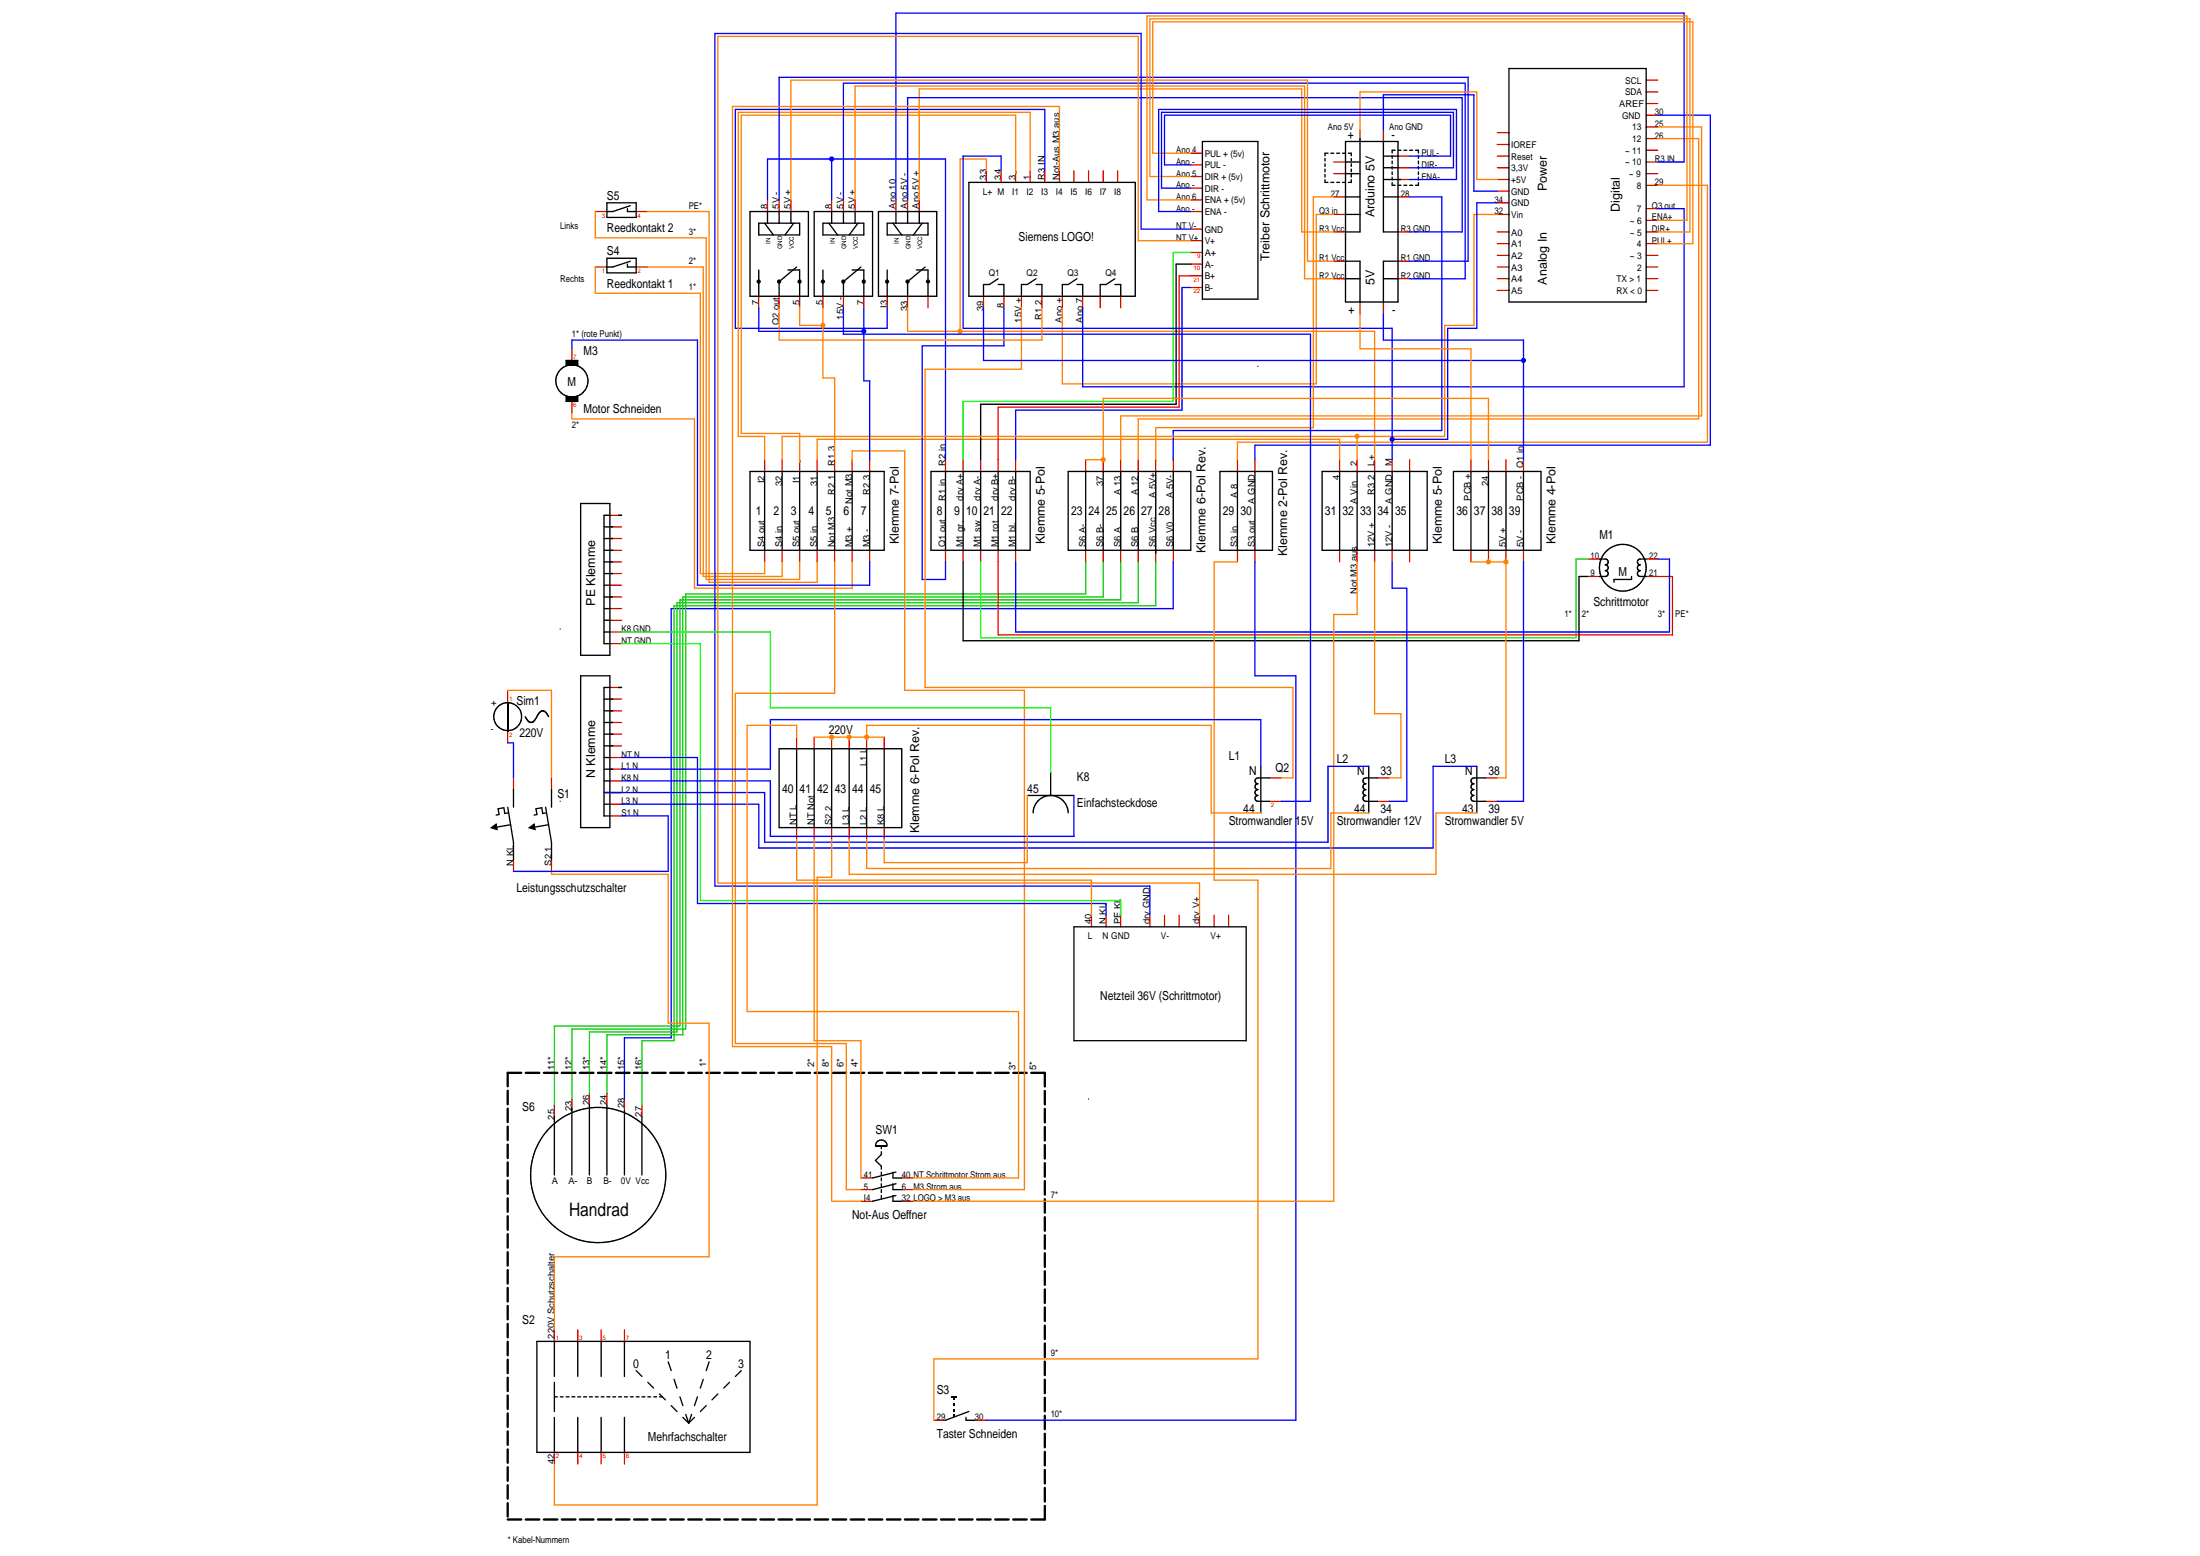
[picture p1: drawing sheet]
<svg xmlns="http://www.w3.org/2000/svg" width="420mm" height="297mm" viewBox="0 0 420 297" stroke-linecap="round" stroke-linejoin="round" font-family="sans-serif">
<g fill="none" stroke="#c70000" stroke-width=".25">
<path d="M314.4 19.8h2.2M314.4 17.5h2.2M314.4 15.3h2.2M146.6 38.2v2.2M148.8 38.2v2.2M151 38.2v2.2M158.8 38.2v2.2M161.1 38.2v2.2M163.3 38.2v2.2M171.1 38.2v2.2M173.3 38.2v2.2M175.6 38.2v2.2"/>
<path d="M188.4 32.6v2.2M191.2 32.6v2.2M194 32.6v2.2M196.7 32.6v2.2M199.5 32.6v2.2M202.3 32.6v2.2M205.1 32.6v2.2M207.9 32.6v2.2M210.7 32.6v2.2M213.5 32.6v2.2M227.4 38.2h2.2M227.4 35.9h2.2"/>
<path d="M227.4 33.7h2.2M227.4 31.5h2.2M227.4 29.3h2.2M254.7 37.6h2.3M254.7 33.1h2.3M254.7 30.9h2.3M259.7 24.8v2.2M264.2 24.8v2.2M267 37.6h2.2M267 34.3h2.2M267 32h2.2M267 29.8h2.2"/>
<path d="M285.9 34.3h2.3M285.9 32h2.3M285.9 29.8h2.3M285.9 38.7h2.3M285.9 36.5h2.3M285.9 27.6h2.3M285.9 25.3h2.3M314.4 33.1h2.2M314.4 30.9h2.2M314.4 39.8h2.2M314.4 35.4h2.2M314.4 28.7h2.2"/>
<path d="M314.4 26.5h2.2M314.4 24.2h2.2M314.4 22h2.2M113.7 40.4h2.2M113.7 51h2.2M121.5 40.4h2.2M121.5 51h2.2M144.9 56.6v2.2M148.8 56.6v2.2M152.7 56.6v2.2M157.2 56.6v2.2M161.1 56.6v2.2"/>
<path d="M165 56.6v2.2M169.4 56.6v2.2M173.3 56.6v2.2M177.2 56.6v2.2M187.8 56.6v2.2M191.7 56.6v2.2M195.1 56.6v2.2M199 56.6v2.2M202.9 56.6v2.2M206.8 56.6v2.2M210.1 56.6v2.2M214 56.6v2.2"/>
<path d="M227.4 40.4h2.2M227.4 54.9h2.2M227.4 52.6h2.2M227.4 50.4h2.2M227.4 48.2h2.2M227.4 46h2.2M227.4 43.7h2.2M254.7 53.2h2.3M254.7 49.9h2.3M254.7 44.3h2.3M254.7 40.9h2.3M259.7 57.7v2.2"/>
<path d="M264.2 57.7v2.2M267 53.2h2.2M267 49.9h2.2M267 44.3h2.2M285.9 51h2.3M285.9 53.2h2.3M285.9 44.3h2.3M285.9 40.9h2.3M285.9 48.7h2.3M285.9 46.5h2.3M285.9 55.4h2.3M314.4 51h2.2"/>
<path d="M314.4 53.2h2.2M314.4 44.3h2.2M314.4 48.7h2.2M314.4 46.5h2.2M314.4 42.1h2.2M314.4 55.4h2.2M109.2 66.6v2.2M109.2 76.6v2.2M116.5 98.4h2.2M146 87.8v2.2M149.4 87.8v2.2M152.7 87.8v2.2"/>
<path d="M156.1 87.8v2.2M159.4 87.8v2.2M162.8 87.8v2.2M166.1 87.8v2.2M180.6 87.8v2.2M183.9 87.8v2.2M187.3 87.8v2.2M190.6 87.8v2.2M194 87.8v2.2M207.3 87.8v2.2M210.7 87.8v2.2M214 87.8v2.2"/>
<path d="M217.4 87.8v2.2M220.7 87.8v2.2M224.1 87.8v2.2M236.3 87.8v2.2M239.7 87.8v2.2M255.8 87.8v2.2M259.2 87.8v2.2M262.5 87.8v2.2M265.9 87.8v2.2M269.2 87.8v2.2M280.9 87.8v2.2M284.3 87.8v2.2"/>
<path d="M287.6 87.8v2.2M291 87.8v2.2M116.5 100.6h2.2M116.5 102.8h2.2M116.5 105.1h2.2M116.5 107.3h2.2M116.5 109.5h2.2M116.5 111.7h2.2M116.5 114h2.2M116.5 116.2h2.2M116.5 118.4h2.2M146 105.1v2.2"/>
<path d="M149.4 105.1v2.2M152.7 105.1v2.2M156.1 105.1v2.2M159.4 105.1v2.2M162.8 105.1v2.2M166.1 105.1v2.2M180.6 105.1v2.2M183.9 105.1v2.2M187.3 105.1v2.2M190.6 105.1v2.2M194 105.1v2.2M207.3 105.1v2.2"/>
<path d="M210.7 105.1v2.2M214 105.1v2.2M217.4 105.1v2.2M220.7 105.1v2.2M224.1 105.1v2.2M236.3 105.1v2.2M239.7 105.1v2.2M255.8 105.1v2.2M259.2 105.1v2.2M262.5 105.1v2.2M265.9 105.1v2.2M269.2 105.1v2.2"/>
<path d="M280.9 105.1v2.2M284.3 105.1v2.2M287.6 105.1v2.2M291 105.1v2.2M303.2 110h2.3M303.2 106.7h2.3M314.4 110h2.2M314.4 106.7h2.2M97 131.8v2.2M97 139.6v2.2M116.5 131.2h2.2M116.5 133.5h2.2"/>
<path d="M116.5 135.7h2.2M116.5 137.9h2.2M116.5 120.6h2.2M116.5 122.9h2.2M98.1 148.5v2.2M105.3 148.5v2.2M116.5 140.1h2.2M116.5 142.4h2.2M116.5 144.6h2.2M116.5 146.8h2.2M116.5 149.1h2.2M116.5 151.3h2.2"/>
<path d="M116.5 153.5h2.2M116.5 155.8h2.2M152.1 140.7v2.2M152.1 158v2.2M155.5 140.7v2.2M155.5 158v2.2M158.8 140.7v2.2M158.8 158v2.2M162.2 140.7v2.2M162.2 158v2.2M165.5 140.7v2.2M165.5 158v2.2"/>
<path d="M168.9 140.7v2.2M168.9 158v2.2M242.5 153h2.2M242.5 148.5h2.2M263.1 153h2.2M263.1 148.5h2.2M283.7 153h2.2M283.7 148.5h2.2M98.1 164.1v2.2M105.3 164.1v2.2M208.4 174.7v2.2M211.2 174.7v2.2"/>
<path d="M214 174.7v2.2M219.6 174.7v2.2M222.4 174.7v2.2M225.2 174.7v2.2M229.1 174.7v2.2M231.9 174.7v2.2M234.7 174.7v2.2M105.9 210.9v2.3M109.2 209.8v2.2M112.6 208.7v2.2M115.9 208.7v2.2M119.3 209.8v2.2"/>
<path d="M122.6 210.9v2.3M164.4 227.1h2.2M164.4 229.3h2.2M164.4 224.9h2.2M172.2 227.1h2.3M172.2 229.3h2.3M172.2 224.9h2.3M105.9 253.9v2.2M110.3 253.9v2.2M114.8 253.9v2.2M119.3 253.9v2.2M105.9 277.3v2.2"/>
<path d="M110.3 277.3v2.2M114.8 277.3v2.2M119.3 277.3v2.2M178.4 271.1h2.2M186.2 271.1h2.2"/>
</g>
<g fill="none" stroke="#000" stroke-width=".25">
<path d="M288.2 13.1h26.2v44.6h-26.2zM115.9 38.7h5.6v2.8h-5.6zM119.8 39.8v.6h1.7M120.4 39.3l-3.4 1.1h-1.1M185 34.8h31.8v21.8h-31.8zM229.6 27h10.6v30.1h-10.6zM253 30.2v.6M253 31.3v.5M253 32.3v.5M253 33.3v.5M253 34.3v.5h.6M253.6 29.3h-.6v.4"/>
<path d="M254.2 29.3h.5M254.2 34.8h.5M255.3 29.3h.5M255.3 34.8h.5M256.4 29.3h.6M256.4 34.8h.6M257 27h10v30.7h-10zM257 37.6h2.7M257 33.1h2.7M257 30.9h2.7M257.5 29.3h.6v.4M258.1 30.2v.6"/>
<path d="M258.1 31.3v.5M258.1 32.3v.5M258.1 33.3v.5M258.1 34.3v.5h-.6M259.7 26.5v17.8h-2.7M264.2 27v17.3h2.8M264.2 37.6h2.8M264.2 34.3h3.3M264.2 32h2.8M264.2 29.8h2.8M265.9 29.7v.5M265.9 30.7v.6"/>
<path d="M265.9 31.8v.5M265.9 32.8v.5M265.9 33.8v.6M265.9 34.9v.5h.5M266.4 28.7h-.5v.5M267 28.7h.5M267 35.4h.5M268.1 28.7h.6M268.1 35.4h.6M269.2 28.7h.6M269.2 35.4h.6M270.3 28.7h.6v.5"/>
<path d="M270.9 29.7v.5M270.9 30.7v.6M270.9 31.8v.5M270.9 32.8v.5M270.9 33.8v.6M270.9 34.9v.5h-.6M115.9 49.3h5.6v2.8h-5.6zM119.8 50.4v.6h1.7M120.4 49.9l-3.4 1.1h-1.1M143.2 40.4h11.2v16.2h-11.2zM144.9 42.6h7.8v2.3h-7.8zM144.9 51.5v5.1"/>
<path d="M146 42.6l1.7 2.3M146.6 40.4v2.2M148.8 40.4v2.2M150.5 51.5h2.2v5.1M151 40.4v2.2M151.6 42.6l-1.7 2.3M152.1 51l-3.3 2.8v2.8M155.5 40.4h11.1v16.2h-11.1zM157.2 42.6h7.8v2.3h-7.8zM157.2 51.5v5.1M158.3 42.6l1.7 2.3M158.8 40.4v2.2"/>
<path d="M161.1 40.4v2.2M162.8 51.5h2.2v5.1M163.3 40.4v2.2M163.9 42.6l-1.7 2.3M164.4 51l-3.3 2.8v2.8M167.8 40.4h11.1v16.2h-11.1zM169.4 42.6h7.8v2.3h-7.8zM169.4 51.5v5.1M170.5 42.6l1.7 2.3M171.1 40.4v2.2M173.3 40.4v2.2M175 51.5h2.2v5.1"/>
<path d="M175.6 40.4v2.2M176.1 42.6l-1.6 2.3M176.7 51l-3.4 2.8v2.8M190.6 53.2l-1.6 1.1h-1.2v2.3M190.6 54.3h1.1v2.3M197.9 53.2l-1.7 1.1h-1.1v2.3M197.9 54.3h1.1v2.3M205.7 53.2l-1.7 1.1h-1.1v2.3M205.7 54.3h1.1v2.3M212.9 54.3h1.1v2.3M212.9 53.2l-1.7 1.1h-1.1v2.3M257 49.9h2.7v7.8"/>
<path d="M257 53.2h2.7M257 40.9h2.7M264.2 53.2h2.8M267 49.9h-2.8v7.8M108.1 69.8v-1h2.2v1M108.1 75.6v1h2.2v-1M110.9 96.1h5.6v29h-5.6zM116.5 98.4h-1.1v24.5h1.1M118.2 98.4h.5M143.2 90h25.7v15.1h-25.7zM146 90v15.1M149.4 90v15.1"/>
<path d="M152.7 90v15.1M156.1 90v15.1M159.4 90v15.1M162.8 90v15.1M166.1 90v15.1M177.8 90h18.9v15.1h-18.9zM180.6 90v15.1M183.9 90v15.1M187.3 90v15.1M190.6 90v15.1M194 90v15.1M204 90h23.4v15.1h-23.4z"/>
<path d="M207.3 90v15.1M210.7 90v15.1M214 90v15.1M217.4 90v15.1M220.7 90v15.6M224.1 90v15.1M233 90h10v15.1h-10zM236.3 90v15.1M239.7 90v15.1M252.5 90h20.1v15.1h-20.1zM255.8 90v15.1M259.2 90v15.1"/>
<path d="M262.5 90v15.1M265.9 90v15.1M269.2 90v15.1M277.6 90h16.7v15.1h-16.7zM280.9 90v15.1M284.3 90v15.1M287.6 90v15.1M291 90v15.1M115.4 105.1h1.6M115.4 118.4h1.1M115.4 116.2h1.1M115.4 114h1.6"/>
<path d="M115.4 111.7h1.1M115.4 109.5h1.6M115.4 107.3h1.6M115.4 102.8h1.6M115.4 100.6h1.6M305.5 106.7h1.1a.55 .55 0 0 1 .5 .6 .55 .55 0 0 1-.5 .5 .56 .56 0 0 1 .5 .6 .56 .56 0 0 1-.5 .5 .55 .55 0 0 1 .5 .6 .55 .55 0 0 1-.5 .5h-1.1M311.6 110v.6h-3.3v.6M314.4 106.7h-1.1a.55 .55 0 0 0-.6 .6 .55 .55 0 0 0 .6 .5 .56 .56 0 0 0-.6 .6 .56 .56 0 0 0 .6 .5 .55 .55 0 0 0-.6 .6 .55 .55 0 0 0 .6 .5h1.1M97 134v5.6M100.3 136.8l.2 .4a.92 .92 0 0 0 .9 .7 .92 .92 0 0 0 .9-.7 1.89 1.89 0 0 1 1.5-1.5l.6 .4 .4 .7M110.9 129h5.6v29h-5.6zM115.4 137.9h1.6"/>
<path d="M115.4 135.7h1.6M115.4 133.5h1.6M115.4 120.6h1.1M116.5 131.2h-1.1v24.6h1.1M118.2 131.2h.5M97 154.1l1.1 6.7v3.3M97 155.2l-.6 .1-.2-1.1-1.1 .2 .2 1.1-.5 .1M97.5 157.4l-3.3 .6M98.1 150.7v3.4M104.2 154.1l1.1 6.7v3.3M104.2 155.2l-.5 .1-.2-1.1-1.1 .2 .2 1.1-.6 .1M104.8 157.4l-3.3 .6"/>
<path d="M105.3 150.7v3.4M115.4 153.5h1.1M115.4 151.3h1.1M115.4 149.1h1.1M115.4 146.8h1.6M115.4 144.6h1.1M115.4 142.4h1.6M115.4 140.1h1.6M148.8 142.9h23.4v15.1h-23.4zM152.1 142.9v15.1M155.5 142.9v15.1M158.8 142.9v15.1"/>
<path d="M162.2 142.9v15.1M165.5 142.9v15.1M168.9 142.9v15.1M196.2 151.8h8.9M197.3 155.2a3.3 3.3 0 0 1 3.4-3.3 3.3 3.3 0 0 1 3.3 3.3M200.7 147.4v4.4M240.8 146.3v8.9M242.5 148.5h-2.3a.56 .56 0 0 0-.5 .6 .56 .56 0 0 0 .5 .5 .56 .56 0 0 0-.5 .6 .56 .56 0 0 0 .5 .5 .55 .55 0 0 0-.5 .6 .55 .55 0 0 0 .5 .5 .56 .56 0 0 0-.5 .6 .56 .56 0 0 0 .5 .6h2.3M261.4 146.3v8.9M263.1 148.5h-2.2a.56 .56 0 0 0-.6 .6 .56 .56 0 0 0 .6 .5 .56 .56 0 0 0-.6 .6 .56 .56 0 0 0 .6 .5 .55 .55 0 0 0-.6 .6 .55 .55 0 0 0 .6 .5 .56 .56 0 0 0-.6 .6 .56 .56 0 0 0 .6 .6h2.2M282 146.3v8.9M283.7 148.5h-2.2a.56 .56 0 0 0-.6 .6 .56 .56 0 0 0 .6 .5 .56 .56 0 0 0-.6 .6 .56 .56 0 0 0 .6 .5 .55 .55 0 0 0-.6 .6 .55 .55 0 0 0 .6 .5 .56 .56 0 0 0-.6 .6 .56 .56 0 0 0 .6 .6h2.2"/>
<path d="M205.1 176.9h32.9v21.8h-32.9zM105.9 213.2v11.1M109.2 211.5v12.8M112.6 210.9v13.4M115.9 210.9v13.4M119.3 212v12.3M122.6 213.2v11.1M167.4 218.1a1.13 1.13 0 0 1 1.3-.4 1.13 1.13 0 0 1 .7 1h-2.2zM168.3 218.7v.6M168.3 219.9v.5l-1.1 1.1 1.1 1.1v.6M168.3 223.8v.5M168.3 224.9v.5"/>
<path d="M168.3 226v.5M168.3 227.1v.5M168.3 228.2v.6M170.5 223.8v1.1h1.7M170.5 226v1.1h1.7M170.5 228.2v1.1h1.7M171.1 226l-4.5 1.1M171.1 228.2l-4.5 1.1M171.1 223.8l-4.5 1.1M102.5 256.1h40.7v21.2h-40.7zM105.9 256.1v6.7M110.3 256.1v6.7"/>
<path d="M114.8 256.1v6.7M119.3 256.1v6.7M127.6 260l.6 1.6M135.4 260l-.5 1.6M105.9 263.9v5.6M105.9 270.6v6.7M105.9 266.7h.5M107 266.7h.5M108.1 266.7h.6M109.2 266.7h.6M110.3 270.6v6.7M110.3 266.7h.6"/>
<path d="M111.5 266.7h.5M112.6 266.7h.5M113.7 266.7h.5M114.8 270.6v6.7M114.8 266.7h.6M115.9 266.7h.6M117 266.7h.6M118.2 266.7h.5M119.3 270.6v6.7M119.3 266.7h.5M120.4 266.7h.5M121.5 266.7h.5"/>
<path d="M121.5 261.6l1.1 1.2M122.6 266.7h.6M123.7 266.7h.6M123.7 263.9l1.1 1.1M124.8 266.7h.6M125.9 266.7h.6M125.9 266.1l1.2 1.1M128.2 268.3l1.1 1.2M128.7 263.3l.6 1.7M129.9 266.7l.5 1.6M130.4 270.6l1.1 1.1M131 270l.5 1.7"/>
<path d="M132.1 270l-.6 1.7M132.6 270.6l-1.1 1.1M133.2 266.7l-.6 1.6M134.3 263.3l-.5 1.7M134.9 268.3l-1.1 1.2M137.1 266.1l-1.1 1.1M139.3 263.9l-1.1 1.1M141.6 261.6l-1.2 1.2M184.5 270.6v.5h1.7M185 269.5l-4.4 1.6"/>
<circle cx="109.2" cy="72.7" r="3.1"/>
<circle cx="309.9" cy="108.4" r="4.5"/>
<circle cx="97" cy="136.8" r="2.65"/>
<circle cx="114.2" cy="224.3" r="12.9"/>
</g>
<g fill="#000">
<path d="M108.1 75.6h2.2v1h-2.2zM108.1 68.8h2.2v1h-2.2zM181.7 266.5h1.1v.3h-1.1zM182.1 266.7h.3v.5h-.3zM182.1 267.8h.3v.5h-.3zM182.1 268.9h.3v.6h-.3zM182.1 270h.3v.6h-.3z"/>
<circle cx="144.9" cy="53.8" r=".41"/>
<circle cx="148.8" cy="53.8" r=".41"/>
<circle cx="152.7" cy="53.8" r=".41"/>
<circle cx="157.2" cy="53.8" r=".41"/>
<circle cx="161.1" cy="53.8" r=".41"/>
<circle cx="165" cy="53.8" r=".41"/>
<circle cx="169.4" cy="53.8" r=".41"/>
<circle cx="173.3" cy="53.8" r=".41"/>
<circle cx="177.2" cy="53.8" r=".41"/>
<circle cx="187.8" cy="67.7" r=".12"/>
<circle cx="240.2" cy="69.9" r=".12"/>
<circle cx="235.2" cy="90" r=".12"/>
<circle cx="107" cy="120.1" r=".12"/>
<circle cx="107" cy="153" r=".12"/>
<circle cx="207.9" cy="209.8" r=".12"/>
<circle cx="99.2" cy="290.1" r=".12"/>
</g>
<path d="M93.8 158l1-.7 .2 1.1zM101 158l1-.7 .2 1.1z" fill="#000" stroke="#000" stroke-width=".19"/>
<path d="M183.4 30.4h5v2.2M316.6 24.2h8.4v55.2h-111v8.4M316.6 26.5h7.8v53.5h-107v7.8M316.6 35.4h9.5v49h-89.8v3.4M113.7 40.4v5h21.2v65.2h17.8v-3.3M113.7 51v5h20.1v53.5h12.2v-2.2M123.7 51h10.6v59h15.1v-2.7M123.7 40.4h11.7v70.8h20.7v-3.9" fill="none" stroke="#ff8000" stroke-width=".25"/>
<path d="M316.6 22h10v63h-86.9v2.8" fill="none" stroke="#00f" stroke-width=".25"/>
<circle cx="183.4" cy="63.2" r=".5" fill="#ff8000"/>
<path d="M151 38.2v-22.9h98.7v34.6h5M163.3 38.2v-21.8h85.9v36.8h5.5M175.6 38.2v-21.2h73v27.3h6.1M183.4 30.4v32.8M194 33.1v-11.1h-52.4v60.7h11.1v5.6M196.7 32.6v-11.2h-55.7v61.9h5v4.5M173.3 58.8v4.4h89.2v24.6M156.1 87.8v-3.9h99.7v3.9" fill="none" stroke="#ff8000" stroke-width=".25"/>
<path d="M148.8 38.2v-23.4h131.6v35.1h-11.2M158.8 30.4h21.8M161.1 38.2v-22.3h118.7v37.3h-10.6M173.3 38.2v-19.6h106v25.7h-10.1M199.5 32.6v-11.7h-59.1v41.8h29v-3.9M316.6 30.9h5v-28.4h-150.5v35.7M224.1 107.3v8.9h-95.9v81.9h-8.9v11.7" fill="none" stroke="#00f" stroke-width=".25"/>
<path d="M194 32.6v.5M152.7 87.8v.5M207.3 107.3v6.1h-76.3v83h-21.8v13.4M210.7 107.3v6.7h-80.3v83.5h-14.5v11.2M214 107.3v7.2h-84.1v81.4h-24v15M217.4 107.3v7.8h-88.1v81.9h-16.7v11.7M220.7 107.3v8.3h-92v83.1h-6.1v12.2" fill="none" stroke="#00c700" stroke-width=".25"/>
<g fill="none" stroke="#000" stroke-width=".44">
<path d="M97 208.2v2.6M97 211.6v2.6M97 215.1v2.5M97 218.5v2.6M99.5 204.8h-2.5v2.6M100.4 204.8h2.6M103.9 204.8h2.5M107.3 204.8h2.6M110.7 204.8h2.6M114.2 204.8h2.6M117.6 204.8h2.6M121.1 204.8h2.6"/>
<path d="M124.5 204.8h2.6M128 204.8h2.6M131.4 204.8h2.6M134.9 204.8h2.6M138.3 204.8h2.6M141.8 204.8h2.6M145.2 204.8h2.6M148.7 204.8h2.6M152.1 204.8h2.6M155.6 204.8h2.6M159 204.8h2.6M162.5 204.8h2.6"/>
<path d="M165.9 204.8h2.6M169.4 204.8h2.6M172.8 204.8h2.6M176.3 204.8h2.6M179.7 204.8h2.6M183.2 204.8h2.5M186.6 204.8h2.6M190.1 204.8h2.5M193.5 204.8h2.6M197 204.8h2.5v2.6M199.5 208.3v2.5M199.5 211.7v2.6"/>
<path d="M199.5 215.1v2.6M199.5 218.6v2.6M97 221.9v2.6M97 225.3v2.6M97 228.8v2.5M97 232.2v2.6M97 235.6v2.6M97 239v2.6M199.5 222v2.6M199.5 225.5v2.5M199.5 228.9v2.6M199.5 232.4v2.5"/>
<path d="M199.5 235.8v2.6M199.5 239.2v2.7M97 242.5v2.5M97 245.9v2.6M97 249.3v2.6M97 252.7v2.6M97 256.1v2.6M97 259.6v2.5M199.5 242.7v2.6M199.5 246.1v2.6M199.5 249.6v2.6M199.5 253v2.6"/>
<path d="M199.5 256.5v2.6M199.5 259.9v2.6M97 263v2.6M97 266.4v2.6M97 269.8v2.6M97 273.3v2.5M97 276.7v2.6M199.5 263.4v2.6M199.5 266.8v2.6M199.5 270.3v2.5M199.5 273.7v2.6M199.5 277.2v2.5"/>
<path d="M97 280.1v2.6M97 283.5v2.6M97 287v2.5M97 290.1h2.5M100.4 290.1h2.6M103.9 290.1h2.5M107.3 290.1h2.6M110.7 290.1h2.6M114.2 290.1h2.6M117.6 290.1h2.6M121.1 290.1h2.6M124.5 290.1h2.6"/>
<path d="M128 290.1h2.6M131.4 290.1h2.6M134.9 290.1h2.6M138.3 290.1h2.6M141.8 290.1h2.6M145.2 290.1h2.6M148.7 290.1h2.6M152.1 290.1h2.6M155.6 290.1h2.6M159 290.1h2.6M162.5 290.1h2.6M165.9 290.1h2.6"/>
<path d="M169.4 290.1h2.6M172.8 290.1h2.6M176.3 290.1h2.6M179.7 290.1h2.6M183.2 290.1h2.5M186.6 290.1h2.6M190.1 290.1h2.5M193.5 290.1h2.6M199.5 287.5v2.6h-2.5M199.5 280.6v2.6M199.5 284v2.6"/>
</g>
<circle cx="158.8" cy="30.3" r=".5" fill="#00f"/>
<path d="M146.6 38.2v-7.8h12.2v7.8M180.6 30.4v57.4M269.2 37.6h6.2v44.6h-51.3v5.6M285.9 38.7h-3.9v20.6M316.6 39.8h5v34h-114.8v-15M191.7 58.8v7.2h-15.6v44.6h4.5v-3.3M227.4 54.9h-1.7v23.4h-31.7v9.5M316.6 106.7h2.2v13.9h-124.8v-13.3" fill="none" stroke="#00f" stroke-width=".25"/>
<path d="M227.4 38.2h-8.3v-35.2h103.1v39.1h-5.6M227.4 33.7h-7.8v-30.1h103.1v40.7h-6.1M227.4 29.3h-7.2v-25.1h103.1v42.3h-6.7M254.7 37.6h-3.9v44h-30.1v6.2M195.1 58.8v11.7h-18.4v60.7h70.2v17.3h-2.2M254.7 40.9h-3.3v32.4h-48.5v-14.5M285.9 40.9h-4.4v21.2" fill="none" stroke="#ff8000" stroke-width=".25"/>
<path d="M227.4 50.4h-2.8v26.8h-37.3v10.6M183.9 107.3v15h117.7v-12.3h1.6" fill="none" stroke="#000" stroke-width=".25"/>
<path d="M227.4 48.2h-3.3v28.4h-40.2v11.2M303.2 106.7h-2.2v15.1h-113.7v-14.5" fill="none" stroke="#0f0" stroke-width=".25"/>
<path d="M227.4 52.6h-2.2v25.1h-34.6v10.1M190.6 107.3v13.9h128.8v-11.2h-2.8" fill="none" stroke="#f00" stroke-width=".25"/>
<circle cx="259.2" cy="83.3" r=".49" fill="#ff8000"/>
<path d="M281.5 62.1h-5.6v21.2h-126.5v4.5M259.2 83.3v4.5" fill="none" stroke="#ff8000" stroke-width=".25"/>
<path d="M191.2 32.6v-2.8h-7.3v32.9M265.9 62.7v21.2" fill="none" stroke="#00f" stroke-width=".25"/>
<circle cx="265.9" cy="83.9" r=".5" fill="#00f"/>
<path d="M264.2 24.8v-6.7h17.3v18.4h4.4M269.2 34.3h9v-13.4h-56.9v19.5h6.1M269.2 32h8.4v-10.6h-55.8v14.5h5.6M269.2 29.8h7.8v-7.8h-54.6v9.5h5M144.9 58.8v4.4M161.1 58.8v5h89.2v89.2h-5.6M282 59.3v3.4h-5.5v21.2h-10.6v3.9M165 63.2v9.5h1.1v15.1M183.9 62.7h82" fill="none" stroke="#00f" stroke-width=".25"/>
<path d="M259.7 24.8v-7.3h22.3v16.8h3.9M148.8 58.8v6.1h50.2v-6.1M162.8 88.3v-2.2h10v45.7h22.8v95.3h-21.1M159.4 107.3v25.1h-19v66.8h21.2v27.9h2.8" fill="none" stroke="#ff8000" stroke-width=".25"/>
<path d="M162.8 87.8v.5" fill="none" stroke="#00c700" stroke-width=".25"/>
<circle cx="165" cy="63.2" r=".5" fill="#00f"/>
<path d="M165 58.8v4.4h-20.1" fill="none" stroke="#00f" stroke-width=".25"/>
<path d="M152.7 58.8v3.3M157.2 58.8v3.3" fill="none" stroke="#ff8000" stroke-width=".25"/>
<circle cx="157.2" cy="62.1" r=".5" fill="#ff8000"/>
<path d="M227.4 46h-10v-39.1h-80.3v161.7h92v6.1M109.2 78.8v1.2h23.4v32.3h30.2v-5M152.7 62.1h4.5v10.1h2.2v15.6" fill="none" stroke="#ff8000" stroke-width=".25"/>
<path d="M187.8 58.8v10M227.4 43.7h-9.5v-37.3h-81.4v162.7h83.1v5.6M109.2 66.6v-1.7h24v46.8h32.9v-4.4M118.7 144.6h14.5v27.9h78v2.2" fill="none" stroke="#00f" stroke-width=".25"/>
<path d="M118.7 122.9h15.1v49h80.2v2.8" fill="none" stroke="#0f0" stroke-width=".25"/>
<circle cx="291" cy="68.8" r=".49" fill="#00f"/>
<path d="M264.2 59.9v5h26.8v22.9M187.8 68.8h103.2" fill="none" stroke="#00f" stroke-width=".25"/>
<path d="M259.7 59.9v6.7h21.2v21.2" fill="none" stroke="#ff8000" stroke-width=".25"/>
<circle cx="210.7" cy="87.7" r=".5" fill="#ff8000"/>
<path d="M202.3 32.6v-12.3h-62.4v179.5h18.9v29.5h5.6M207.3 87.8h3.4v-11.7h73.6v11.7M236.3 107.3h-4.4v60.7h8.3v91.4h-61.8v11.7M259.2 107.3v10h-4.5v112h-80.2M262.5 107.3v28.9h5v12.3h-2.2" fill="none" stroke="#ff8000" stroke-width=".25"/>
<path d="M239.7 107.3v21.7h7.8v142.1h-59.1M265.9 107.3v5h2.8v40.7h-3.4" fill="none" stroke="#00f" stroke-width=".25"/>
<circle cx="284.3" cy="107.3" r=".5" fill="#ff8000"/>
<path d="M280.9 107.3h3.4" fill="none" stroke="#ff8000" stroke-width=".25"/>
<circle cx="287.6" cy="107.3" r=".5" fill="#ff8000"/>
<path d="M284.3 107.3h3.3v41.2h-1.7M165.5 140.7v-2.2h65.8v16.7h9.5M196.2 151.8v12.9h-27.3v-4.5M261.4 155.2h-7.2v10.6h-88.7v-5.6M282 155.2h-7.8v11.7h-112v-6.7" fill="none" stroke="#ff8000" stroke-width=".25"/>
<path d="M291 107.3v45.7h-5.1M118.7 149.1h28.4v10.6h58v-7.9M240.8 146.3v-8.9h-93.7v9.4h-28.4M261.4 146.3h-7.8v14.5h-107.6v-9.5h-30.6M282 146.3h-8.3v15.6h-128.8v-8.4h-26.2" fill="none" stroke="#00f" stroke-width=".25"/>
<path d="M115.4 151.3h3.3" fill="none" stroke="#00c700" stroke-width=".25"/>
<path d="M118.7 120.6h28.4v14.5h53.6v12.3" fill="none" stroke="#0f0" stroke-width=".25"/>
<circle cx="165.5" cy="140.7" r=".5" fill="#ff8000"/>
<path d="M165.5 140.7h3.4" fill="none" stroke="#ff8000" stroke-width=".25"/>
<circle cx="162.2" cy="140.7" r=".5" fill="#ff8000"/>
<path d="M162.2 140.7h3.3" fill="none" stroke="#ff8000" stroke-width=".25"/>
<circle cx="158.8" cy="140.7" r=".5" fill="#ff8000"/>
<path d="M97 131.8h8.3v16.7M152.1 140.7v-2.2h-9.4v54.6h51.8v31.8h-20M155.5 140.7h6.7M105.3 166.3v.6h22.3v28.4h7.8v44.6h-29.5v14M152.1 160.2v7.8h56.3v6.7M155.5 160.2v38.5h8.9v26.2M158.8 160.2v7.3h-2.7v119.8h-50.2v-7.8" fill="none" stroke="#ff8000" stroke-width=".25"/>
<path d="M97 141.8h1.1v6.7M118.7 155.8h8.9v10.5h-29.5" fill="none" stroke="#00f" stroke-width=".25"/>
<text font-size="3.6" x="108.7" y="232.1">Handrad</text>
<g font-size="2.4">
<text x="257.4" y="26.6">+</text>
<text x="265.8" y="26.6">-</text>
<text x="115.9" y="38.2">S5</text>
<text x="262.5" y="41.5" transform="rotate(-90 262.5 41.5)">Arduino 5V</text>
<text x="295.4" y="36.5" transform="rotate(-90 295.4 36.5)">Power</text>
<text x="309.4" y="40.4" transform="rotate(-90 309.4 40.4)">Digital</text>
<text x="115.9" y="44.3">Reedkontakt 2</text>
<text x="194.5" y="46">Siemens LOGO!</text>
<text x="115.9" y="48.7">S4</text>
<text x="242.5" y="49.9" transform="rotate(-90 242.5 49.9)">Treiber Schrittmotor</text>
<text x="115.9" y="54.9">Reedkontakt 1</text>
<text x="257.5" y="59.9">+</text>
<text x="262.5" y="54.3" transform="rotate(-90 262.5 54.3)">5V</text>
<text x="265.9" y="59.9">-</text>
<text x="295.4" y="54.3" transform="rotate(-90 295.4 54.3)">Analog In</text>
<text x="111.5" y="67.7">M3</text>
<text x="108.4" y="73.7">M</text>
<text x="111.5" y="78.8">Motor Schneiden</text>
<text x="144.4" y="98.4">1</text>
<text x="147.7" y="98.4">2</text>
<text x="151" y="98.4">3</text>
<text x="154.4" y="98.4">4</text>
<text x="157.7" y="98.4">5</text>
<text x="161.1" y="98.4">6</text>
<text x="164.4" y="98.4">7</text>
<text x="178.9" y="98.4">8</text>
<text x="182.2" y="98.4">9</text>
<text x="184.5" y="98.4">10</text>
<text x="187.8" y="98.4">21</text>
<text x="191.2" y="98.4">22</text>
<text x="204.6" y="98.4">23</text>
<text x="207.9" y="98.4">24</text>
<text x="211.2" y="98.4">25</text>
<text x="214.6" y="98.4">26</text>
<text x="217.9" y="98.4">27</text>
<text x="221.3" y="98.4">28</text>
<text x="233.6" y="98.4">29</text>
<text x="236.9" y="98.4">30</text>
<text x="253" y="98.4">31</text>
<text x="256.4" y="98.4">32</text>
<text x="259.7" y="98.4">33</text>
<text x="263.1" y="98.4">34</text>
<text x="266.4" y="98.4">35</text>
<text x="278.2" y="98.4">36</text>
<text x="281.5" y="98.4">37</text>
<text x="284.8" y="98.4">38</text>
<text x="288.2" y="98.4">39</text>
<text x="171.7" y="103.9" transform="rotate(-90 171.7 103.9)">Klemme 7-Pol</text>
<text x="199.5" y="103.9" transform="rotate(-90 199.5 103.9)">Klemme 5-Pol</text>
<text x="230.2" y="105.6" transform="rotate(-90 230.2 105.6)">Klemme 6-Pol Rev.</text>
<text x="245.8" y="106.2" transform="rotate(-90 245.8 106.2)">Klemme 2-Pol Rev.</text>
<text x="275.4" y="103.9" transform="rotate(-90 275.4 103.9)">Klemme 5-Pol</text>
<text x="297.1" y="103.9" transform="rotate(-90 297.1 103.9)">Klemme 4-Pol</text>
<text x="305.5" y="102.8">M1</text>
<text x="309.1" y="110">M</text>
<text x="113.7" y="115.6" transform="rotate(-90 113.7 115.6)">PE Klemme</text>
<text x="304.3" y="115.6">Schrittmotor</text>
<text x="98.6" y="134.6">Sim1</text>
<text x="99.2" y="140.7">220V</text>
<text x="158.3" y="140.1">220V</text>
<text x="113.7" y="148.5" transform="rotate(-90 113.7 148.5)">N Klemme</text>
<text x="205.7" y="149.1">K8</text>
<text x="234.7" y="145.2">L1</text>
<text x="238.6" y="148">N</text>
<text x="243.6" y="147.4">Q2</text>
<text x="255.3" y="145.7">L2</text>
<text x="259.2" y="148">N</text>
<text x="263.7" y="148">33</text>
<text x="275.9" y="145.7">L3</text>
<text x="279.8" y="148">N</text>
<text x="284.3" y="148">38</text>
<text x="106.4" y="152.4">S1</text>
<text x="149.4" y="151.3">40</text>
<text x="152.7" y="151.3">41</text>
<text x="156.1" y="151.3">42</text>
<text x="159.4" y="151.3">43</text>
<text x="162.8" y="151.3">44</text>
<text x="166.1" y="151.3">45</text>
<text x="196.2" y="151.3">45</text>
<text x="205.7" y="154.1">Einfachsteckdose</text>
<text x="237.4" y="155.2">44</text>
<text x="258.6" y="155.2">44</text>
<text x="263.7" y="155.2">34</text>
<text x="279.3" y="155.2">43</text>
<text x="284.3" y="155.2">39</text>
<text x="175.6" y="159.1" transform="rotate(-90 175.6 159.1)">Klemme 6-Pol Rev.</text>
<text x="234.7" y="157.4">Stromwandler 15V</text>
<text x="255.3" y="157.4">Stromwandler 12V</text>
<text x="275.9" y="157.4">Stromwandler 5V</text>
<text x="98.6" y="170.2">Leistungsschutzschalter</text>
<text x="210.1" y="190.9">Netzteil 36V (Schrittmotor)</text>
<text x="99.7" y="212">S6</text>
<text x="167.2" y="216.5">SW1</text>
<text x="162.8" y="232.7">Not-Aus Oeffner</text>
<text x="99.7" y="252.7">S2</text>
<text x="120.9" y="261.1">0</text>
<text x="127.1" y="259.4">1</text>
<text x="134.9" y="259.4">2</text>
<text x="141" y="261.1">3</text>
<text x="178.9" y="266.1">S3</text>
<text x="123.7" y="275">Mehrfachschalter</text>
<text x="178.9" y="274.5">Taster Schneiden</text>
</g>
<g font-size="1.8">
<text x="310.4" y="16">SCL</text>
<text x="309.2" y="20.4">AREF</text>
<text x="309.8" y="22.6">GND</text>
<text x="310.4" y="18.2">SDA</text>
<text x="316.1" y="22">30</text>
<text x="224.6" y="29.3">Ano 4</text>
<text x="230.1" y="29.9">PUL + (5v)</text>
<text x="253.6" y="24.8">Ano 5V</text>
<text x="265.3" y="24.8">Ano GND</text>
<text x="271.5" y="29.8">PUL-</text>
<text x="288.6" y="28.2">IOREF</text>
<text x="310.4" y="29.3">~ 11</text>
<text x="311.7" y="27.1">12</text>
<text x="311.7" y="24.9">13</text>
<text x="316.1" y="26.5">26</text>
<text x="316.1" y="24.2">25</text>
<text x="188.4" y="34.3" transform="rotate(-90 188.4 34.3)">33</text>
<text x="191.2" y="34.3" transform="rotate(-90 191.2 34.3)">34</text>
<text x="194" y="34.3" transform="rotate(-90 194 34.3)">3</text>
<text x="196.7" y="34.3" transform="rotate(-90 196.7 34.3)">1</text>
<text x="199.5" y="34.3" transform="rotate(-90 199.5 34.3)">R3 IN</text>
<text x="202.3" y="34.3" transform="rotate(-90 202.3 34.3)">Not-Aus M3 aus</text>
<text x="224.6" y="31.5">Ano -</text>
<text x="224.6" y="33.7">Ano 5</text>
<text x="224.6" y="35.9">Ano -</text>
<text x="230.1" y="34.4">DIR + (5v)</text>
<text x="230.1" y="32.1">PUL -</text>
<text x="271.5" y="34.3">ENA-</text>
<text x="271.5" y="32">DIR-</text>
<text x="288.6" y="34.9">+5V</text>
<text x="288.6" y="32.7">3,3V</text>
<text x="288.6" y="30.5">Reset</text>
<text x="310.4" y="31.6">~ 10</text>
<text x="311.1" y="33.8">~ 9</text>
<text x="316.1" y="30.9">R3 IN</text>
<text x="316.1" y="35.4">29</text>
<text x="131.5" y="39.8">PE*</text>
<text x="146.6" y="39.8" transform="rotate(-90 146.6 39.8)">8</text>
<text x="148.8" y="39.8" transform="rotate(-90 148.8 39.8)">5V -</text>
<text x="151" y="39.8" transform="rotate(-90 151 39.8)">5V +</text>
<text x="158.8" y="39.8" transform="rotate(-90 158.8 39.8)">8</text>
<text x="161.1" y="39.8" transform="rotate(-90 161.1 39.8)">5V -</text>
<text x="163.3" y="39.8" transform="rotate(-90 163.3 39.8)">5V +</text>
<text x="171.1" y="39.8" transform="rotate(-90 171.1 39.8)">Ano 10</text>
<text x="173.3" y="39.8" transform="rotate(-90 173.3 39.8)">Ano 5V -</text>
<text x="175.6" y="39.8" transform="rotate(-90 175.6 39.8)">Ano 5V +</text>
<text x="187.7" y="37.1">L+ M</text>
<text x="193.3" y="37.1">I1</text>
<text x="196.1" y="37.1">I2</text>
<text x="198.9" y="37.1">I3</text>
<text x="201.7" y="37.1">I4</text>
<text x="204.4" y="37.1">I5</text>
<text x="207.2" y="37.1">I6</text>
<text x="210" y="37.1">I7</text>
<text x="212.8" y="37.1">I8</text>
<text x="224.6" y="38.2">Ano 6</text>
<text x="224.6" y="40.4">Ano -</text>
<text x="230.1" y="41">ENA -</text>
<text x="230.1" y="38.8">ENA + (5v)</text>
<text x="230.1" y="36.6">DIR -</text>
<text x="251.9" y="40.9">Q3 in</text>
<text x="254.2" y="37.6">27</text>
<text x="267.5" y="37.6">28</text>
<text x="285.4" y="38.7">34</text>
<text x="285.4" y="40.9">32</text>
<text x="288.6" y="41.6">Vin</text>
<text x="288.6" y="39.4">GND</text>
<text x="288.6" y="37.1">GND</text>
<text x="312.6" y="40.5">7</text>
<text x="312.6" y="36">8</text>
<text x="315.5" y="39.8">Q3 out</text>
<text x="107" y="43.7">Links</text>
<text x="131.5" y="44.9">3*</text>
<text x="224.6" y="43.7">NT V-</text>
<text x="224.6" y="46">NT V+</text>
<text x="230.1" y="46.6">V+</text>
<text x="230.1" y="44.4">GND</text>
<text x="251.9" y="44.3">R3 Vcc</text>
<text x="267.5" y="44.3">R3 GND</text>
<text x="288.6" y="47.2">A1</text>
<text x="288.6" y="45">A0</text>
<text x="311.3" y="45">~ 5</text>
<text x="311.3" y="42.7">~ 6</text>
<text x="312.6" y="47.2">4</text>
<text x="315.5" y="46.5">PUL+</text>
<text x="315.5" y="44.3">DIR+</text>
<text x="315.5" y="42.1">ENA+</text>
<text x="107" y="53.8">Rechts</text>
<text x="131.5" y="50.4">2*</text>
<text x="188.8" y="52.7">Q1</text>
<text x="196.1" y="52.7">Q2</text>
<text x="203.9" y="52.7">Q3</text>
<text x="211.1" y="52.7">Q4</text>
<text x="230.1" y="53.3">B+</text>
<text x="230.1" y="51.1">A-</text>
<text x="230.1" y="48.9">A+</text>
<text x="251.9" y="53.2">R2 Vcc</text>
<text x="251.9" y="49.9">R1 Vcc</text>
<text x="267.5" y="53.2">R2 GND</text>
<text x="267.5" y="49.9">R1 GND</text>
<text x="288.6" y="53.9">A4</text>
<text x="288.6" y="51.6">A3</text>
<text x="288.6" y="49.4">A2</text>
<text x="308.7" y="53.9">TX &gt; 1</text>
<text x="311.3" y="49.4">~ 3</text>
<text x="312.7" y="51.6">2</text>
<text x="131.5" y="55.4">1*</text>
<text x="144.9" y="58.2" transform="rotate(-90 144.9 58.2)">7</text>
<text x="152.7" y="58.2" transform="rotate(-90 152.7 58.2)">5</text>
<text x="157.2" y="58.2" transform="rotate(-90 157.2 58.2)">5</text>
<text x="165" y="58.2" transform="rotate(-90 165 58.2)">7</text>
<text x="169.4" y="58.8" transform="rotate(-90 169.4 58.8)">I3</text>
<text x="173.3" y="59.3" transform="rotate(-90 173.3 59.3)">33</text>
<text x="187.8" y="59.3" transform="rotate(-90 187.8 59.3)">39</text>
<text x="191.7" y="58.8" transform="rotate(-90 191.7 58.8)">8</text>
<text x="230.1" y="55.5">B-</text>
<text x="288.6" y="56.1">A5</text>
<text x="308.7" y="56.1">RX &lt; 0</text>
<text x="109.2" y="64.3">1* (rote Punkt)</text>
<text x="148.8" y="62.1" transform="rotate(-90 148.8 62.1)">Q2 out</text>
<text x="161.1" y="61" transform="rotate(-90 161.1 61)">15V -</text>
<text x="195.1" y="61.6" transform="rotate(-90 195.1 61.6)">15V +</text>
<text x="199" y="61" transform="rotate(-90 199 61)">R1 2</text>
<text x="202.9" y="61.6" transform="rotate(-90 202.9 61.6)">Ano +</text>
<text x="206.8" y="61.6" transform="rotate(-90 206.8 61.6)">Ano 7</text>
<text x="109.2" y="81.6">2*</text>
<text x="159.4" y="88.9" transform="rotate(-90 159.4 88.9)">R1 3</text>
<text x="180.6" y="88.9" transform="rotate(-90 180.6 88.9)">R2 in</text>
<text x="259.2" y="88.9" transform="rotate(-90 259.2 88.9)">2</text>
<text x="262.5" y="88.9" transform="rotate(-90 262.5 88.9)">L+</text>
<text x="265.9" y="88.9" transform="rotate(-90 265.9 88.9)">M</text>
<text x="291" y="89.4" transform="rotate(-90 291 89.4)">Q1 in</text>
<text x="146" y="92.2" transform="rotate(-90 146 92.2)">I2</text>
<text x="149.4" y="92.8" transform="rotate(-90 149.4 92.8)">32</text>
<text x="152.7" y="92.2" transform="rotate(-90 152.7 92.2)">I1</text>
<text x="156.1" y="92.8" transform="rotate(-90 156.1 92.8)">31</text>
<text x="159.4" y="94.4" transform="rotate(-90 159.4 94.4)">R2 1</text>
<text x="166.1" y="94.4" transform="rotate(-90 166.1 94.4)">R2 3</text>
<text x="180.6" y="95.6" transform="rotate(-90 180.6 95.6)">R1 in</text>
<text x="183.9" y="95.6" transform="rotate(-90 183.9 95.6)">drv A+</text>
<text x="187.3" y="95.6" transform="rotate(-90 187.3 95.6)">drv A-</text>
<text x="190.6" y="95.6" transform="rotate(-90 190.6 95.6)">drv B+</text>
<text x="194" y="95.6" transform="rotate(-90 194 95.6)">drv B-</text>
<text x="210.7" y="92.8" transform="rotate(-90 210.7 92.8)">37</text>
<text x="214" y="94.4" transform="rotate(-90 214 94.4)">A 13</text>
<text x="217.4" y="94.4" transform="rotate(-90 217.4 94.4)">A 12</text>
<text x="220.7" y="95" transform="rotate(-90 220.7 95)">A 5V+</text>
<text x="224.1" y="95" transform="rotate(-90 224.1 95)">A 5V-</text>
<text x="236.3" y="95" transform="rotate(-90 236.3 95)">A 8</text>
<text x="255.8" y="91.7" transform="rotate(-90 255.8 91.7)">4</text>
<text x="262.5" y="94.4" transform="rotate(-90 262.5 94.4)">R3 2</text>
<text x="280.9" y="95.6" transform="rotate(-90 280.9 95.6)">PCB +</text>
<text x="284.3" y="92.8" transform="rotate(-90 284.3 92.8)">24</text>
<text x="291" y="95.6" transform="rotate(-90 291 95.6)">PCB -</text>
<text x="162.8" y="96.1" transform="rotate(-90 162.8 96.1)">Not M3</text>
<text x="239.7" y="96.1" transform="rotate(-90 239.7 96.1)">A GND</text>
<text x="259.2" y="96.1" transform="rotate(-90 259.2 96.1)">A Vin</text>
<text x="265.9" y="96.1" transform="rotate(-90 265.9 96.1)">A GND</text>
<text x="146" y="104.5" transform="rotate(-90 146 104.5)">S4 out</text>
<text x="149.4" y="104.5" transform="rotate(-90 149.4 104.5)">S4 in</text>
<text x="152.7" y="104.5" transform="rotate(-90 152.7 104.5)">S5 out</text>
<text x="156.1" y="104.5" transform="rotate(-90 156.1 104.5)">S5 in</text>
<text x="159.4" y="104.5" transform="rotate(-90 159.4 104.5)">Not M3</text>
<text x="162.8" y="104.5" transform="rotate(-90 162.8 104.5)">M3 +</text>
<text x="166.1" y="104.5" transform="rotate(-90 166.1 104.5)">M3 -</text>
<text x="180.6" y="104.5" transform="rotate(-90 180.6 104.5)">Q1 out</text>
<text x="183.9" y="104.5" transform="rotate(-90 183.9 104.5)">M1 gr.</text>
<text x="187.3" y="104.5" transform="rotate(-90 187.3 104.5)">M1 sw</text>
<text x="190.6" y="104.5" transform="rotate(-90 190.6 104.5)">M1 rot</text>
<text x="194" y="104.5" transform="rotate(-90 194 104.5)">M1 bl.</text>
<text x="207.3" y="104.5" transform="rotate(-90 207.3 104.5)">S6 A-</text>
<text x="210.7" y="104.5" transform="rotate(-90 210.7 104.5)">S6 B-</text>
<text x="214" y="104.5" transform="rotate(-90 214 104.5)">S6 A</text>
<text x="217.4" y="104.5" transform="rotate(-90 217.4 104.5)">S6 B</text>
<text x="220.7" y="104.5" transform="rotate(-90 220.7 104.5)">S6 Vcc</text>
<text x="224.1" y="104.5" transform="rotate(-90 224.1 104.5)">S6 V0</text>
<text x="236.3" y="104.5" transform="rotate(-90 236.3 104.5)">S3 in</text>
<text x="239.7" y="104.5" transform="rotate(-90 239.7 104.5)">S3 out</text>
<text x="262.5" y="104.5" transform="rotate(-90 262.5 104.5)">12V +</text>
<text x="265.9" y="104.5" transform="rotate(-90 265.9 104.5)">12V -</text>
<text x="287.6" y="104.5" transform="rotate(-90 287.6 104.5)">5V +</text>
<text x="291" y="104.5" transform="rotate(-90 291 104.5)">5V -</text>
<text x="303.8" y="106.7">10</text>
<text x="314.9" y="106.7">22</text>
<text x="259.2" y="113.4" transform="rotate(-90 259.2 113.4)">Not M3 aus</text>
<text x="303.8" y="110">9</text>
<text x="314.9" y="110">21</text>
<text x="298.8" y="117.9">1*</text>
<text x="302.1" y="117.9">2*</text>
<text x="316.6" y="117.9">3*</text>
<text x="320" y="117.9">PE*</text>
<text x="118.7" y="122.9">NT GND</text>
<text x="118.7" y="120.6">K8 GND</text>
<text x="94.8" y="134.8" transform="rotate(-90 94.8 134.8)">+</text>
<text x="93.7" y="139.7">-</text>
<text x="118.7" y="144.6">NT N</text>
<text x="118.7" y="146.8">L1 N</text>
<text x="118.7" y="149.1">K8 N</text>
<text x="165.5" y="146.3" transform="rotate(-90 165.5 146.3)">L1 L</text>
<text x="118.7" y="155.8">S1 N</text>
<text x="118.7" y="153.5">L3 N</text>
<text x="118.7" y="151.3">L2 N</text>
<text x="152.1" y="157.4" transform="rotate(-90 152.1 157.4)">NT L</text>
<text x="155.5" y="157.4" transform="rotate(-90 155.5 157.4)">NT Not</text>
<text x="158.8" y="157.4" transform="rotate(-90 158.8 157.4)">S2 2</text>
<text x="162.2" y="157.4" transform="rotate(-90 162.2 157.4)">L3 L</text>
<text x="165.5" y="157.4" transform="rotate(-90 165.5 157.4)">L2 L</text>
<text x="168.9" y="157.4" transform="rotate(-90 168.9 157.4)">K8 L</text>
<text x="98.1" y="165.2" transform="rotate(-90 98.1 165.2)">N Kl.</text>
<text x="105.3" y="165.2" transform="rotate(-90 105.3 165.2)">S2 1</text>
<text x="207.8" y="179.3">L</text>
<text x="208.4" y="176.4" transform="rotate(-90 208.4 176.4)">40</text>
<text x="210.6" y="179.3">N GND</text>
<text x="211.2" y="176.4" transform="rotate(-90 211.2 176.4)">N Kl.</text>
<text x="214" y="176.4" transform="rotate(-90 214 176.4)">PE Kl.</text>
<text x="219.6" y="176.4" transform="rotate(-90 219.6 176.4)">drv GND</text>
<text x="221.7" y="179.3">V-</text>
<text x="229.1" y="176.4" transform="rotate(-90 229.1 176.4)">drv V+</text>
<text x="231.2" y="179.3">V+</text>
<text x="134.9" y="203.7" transform="rotate(-90 134.9 203.7)">1*</text>
<text x="155.5" y="203.7" transform="rotate(-90 155.5 203.7)">2*</text>
<text x="158.3" y="203.7" transform="rotate(-90 158.3 203.7)">8*</text>
<text x="161.1" y="203.7" transform="rotate(-90 161.1 203.7)">6*</text>
<text x="163.9" y="203.7" transform="rotate(-90 163.9 203.7)">4*</text>
<text x="105.9" y="204.2" transform="rotate(-90 105.9 204.2)">11*</text>
<text x="109.2" y="204.2" transform="rotate(-90 109.2 204.2)">12*</text>
<text x="112.6" y="204.2" transform="rotate(-90 112.6 204.2)">13*</text>
<text x="115.9" y="204.2" transform="rotate(-90 115.9 204.2)">14*</text>
<text x="119.3" y="204.2" transform="rotate(-90 119.3 204.2)">15*</text>
<text x="122.6" y="204.2" transform="rotate(-90 122.6 204.2)">16*</text>
<text x="194" y="204.2" transform="rotate(-90 194 204.2)">3*</text>
<text x="197.9" y="204.2" transform="rotate(-90 197.9 204.2)">5*</text>
<text x="105.9" y="213.7" transform="rotate(-90 105.9 213.7)">25</text>
<text x="109.2" y="212" transform="rotate(-90 109.2 212)">23</text>
<text x="112.6" y="210.9" transform="rotate(-90 112.6 210.9)">26</text>
<text x="115.9" y="210.9" transform="rotate(-90 115.9 210.9)">24</text>
<text x="119.3" y="211.5" transform="rotate(-90 119.3 211.5)">28</text>
<text x="122.6" y="213.2" transform="rotate(-90 122.6 213.2)">27</text>
<text x="105.4" y="226.1">A</text>
<text x="108.5" y="226.1">A-</text>
<text x="112.1" y="226.1">B</text>
<text x="115.2" y="226.1">B-</text>
<text x="118.6" y="226.1">0V Vcc</text>
<text x="165" y="227.1">5</text>
<text x="165" y="224.9">41</text>
<text x="172.2" y="227.1">6</text>
<text x="172.2" y="224.9">40 NT Schrittmotor Strom aus</text>
<text x="174.5" y="227.1">M3 Strom aus</text>
<text x="165" y="229.3">I4</text>
<text x="172.2" y="229.3">32 LOGO &gt; M3 aus</text>
<text x="200.7" y="228.8">7*</text>
<text x="105.9" y="255.5" transform="rotate(-90 105.9 255.5)">220V Schutzschalter</text>
<text x="200.7" y="258.9">9*</text>
<text x="178.9" y="271.1">29</text>
<text x="186.2" y="271.1">30</text>
<text x="200.7" y="270.6">10*</text>
<text x="105.9" y="279.5" transform="rotate(-90 105.9 279.5)">42</text>
<text x="97" y="294.5">* Kabel-Nummern</text>
</g>
<g font-size="1.2" fill="#c70000">
<text x="114.9" y="41.5">3</text>
<text x="121.8" y="41.5">4</text>
<text x="114.9" y="52.1">1</text>
<text x="121.8" y="52.1">2</text>
<text x="227.9" y="53.8">21</text>
<text x="227.9" y="51.6">10</text>
<text x="228.7" y="49.3">9</text>
<text x="227.9" y="56">22</text>
<text x="109.5" y="68.6">7</text>
<text x="109.5" y="77.8">6</text>
<text x="97.2" y="133.8">1</text>
<text x="97.2" y="140.7">2</text>
<text x="242.7" y="154.1">2</text>
<text x="106.2" y="255.8">1</text>
<text x="110.6" y="255.8">3</text>
<text x="115.1" y="255.8">5</text>
<text x="119.5" y="255.8">7</text>
<text x="106.2" y="278.4">2</text>
<text x="110.6" y="278.4">4</text>
<text x="115.1" y="278.4">6</text>
<text x="119.5" y="278.4">8</text>
</g>
<g font-size="1.2">
<text x="147.1" y="46.5" transform="rotate(-90 147.1 46.5)">IN</text>
<text x="149.4" y="47.6" transform="rotate(-90 149.4 47.6)">GND</text>
<text x="151.6" y="47.6" transform="rotate(-90 151.6 47.6)">VCC</text>
<text x="159.4" y="46.5" transform="rotate(-90 159.4 46.5)">IN</text>
<text x="161.6" y="47.6" transform="rotate(-90 161.6 47.6)">GND</text>
<text x="163.9" y="47.6" transform="rotate(-90 163.9 47.6)">VCC</text>
<text x="171.7" y="46.5" transform="rotate(-90 171.7 46.5)">IN</text>
<text x="173.9" y="47.6" transform="rotate(-90 173.9 47.6)">GND</text>
<text x="176.1" y="47.6" transform="rotate(-90 176.1 47.6)">VCC</text>
</g>
</svg>
